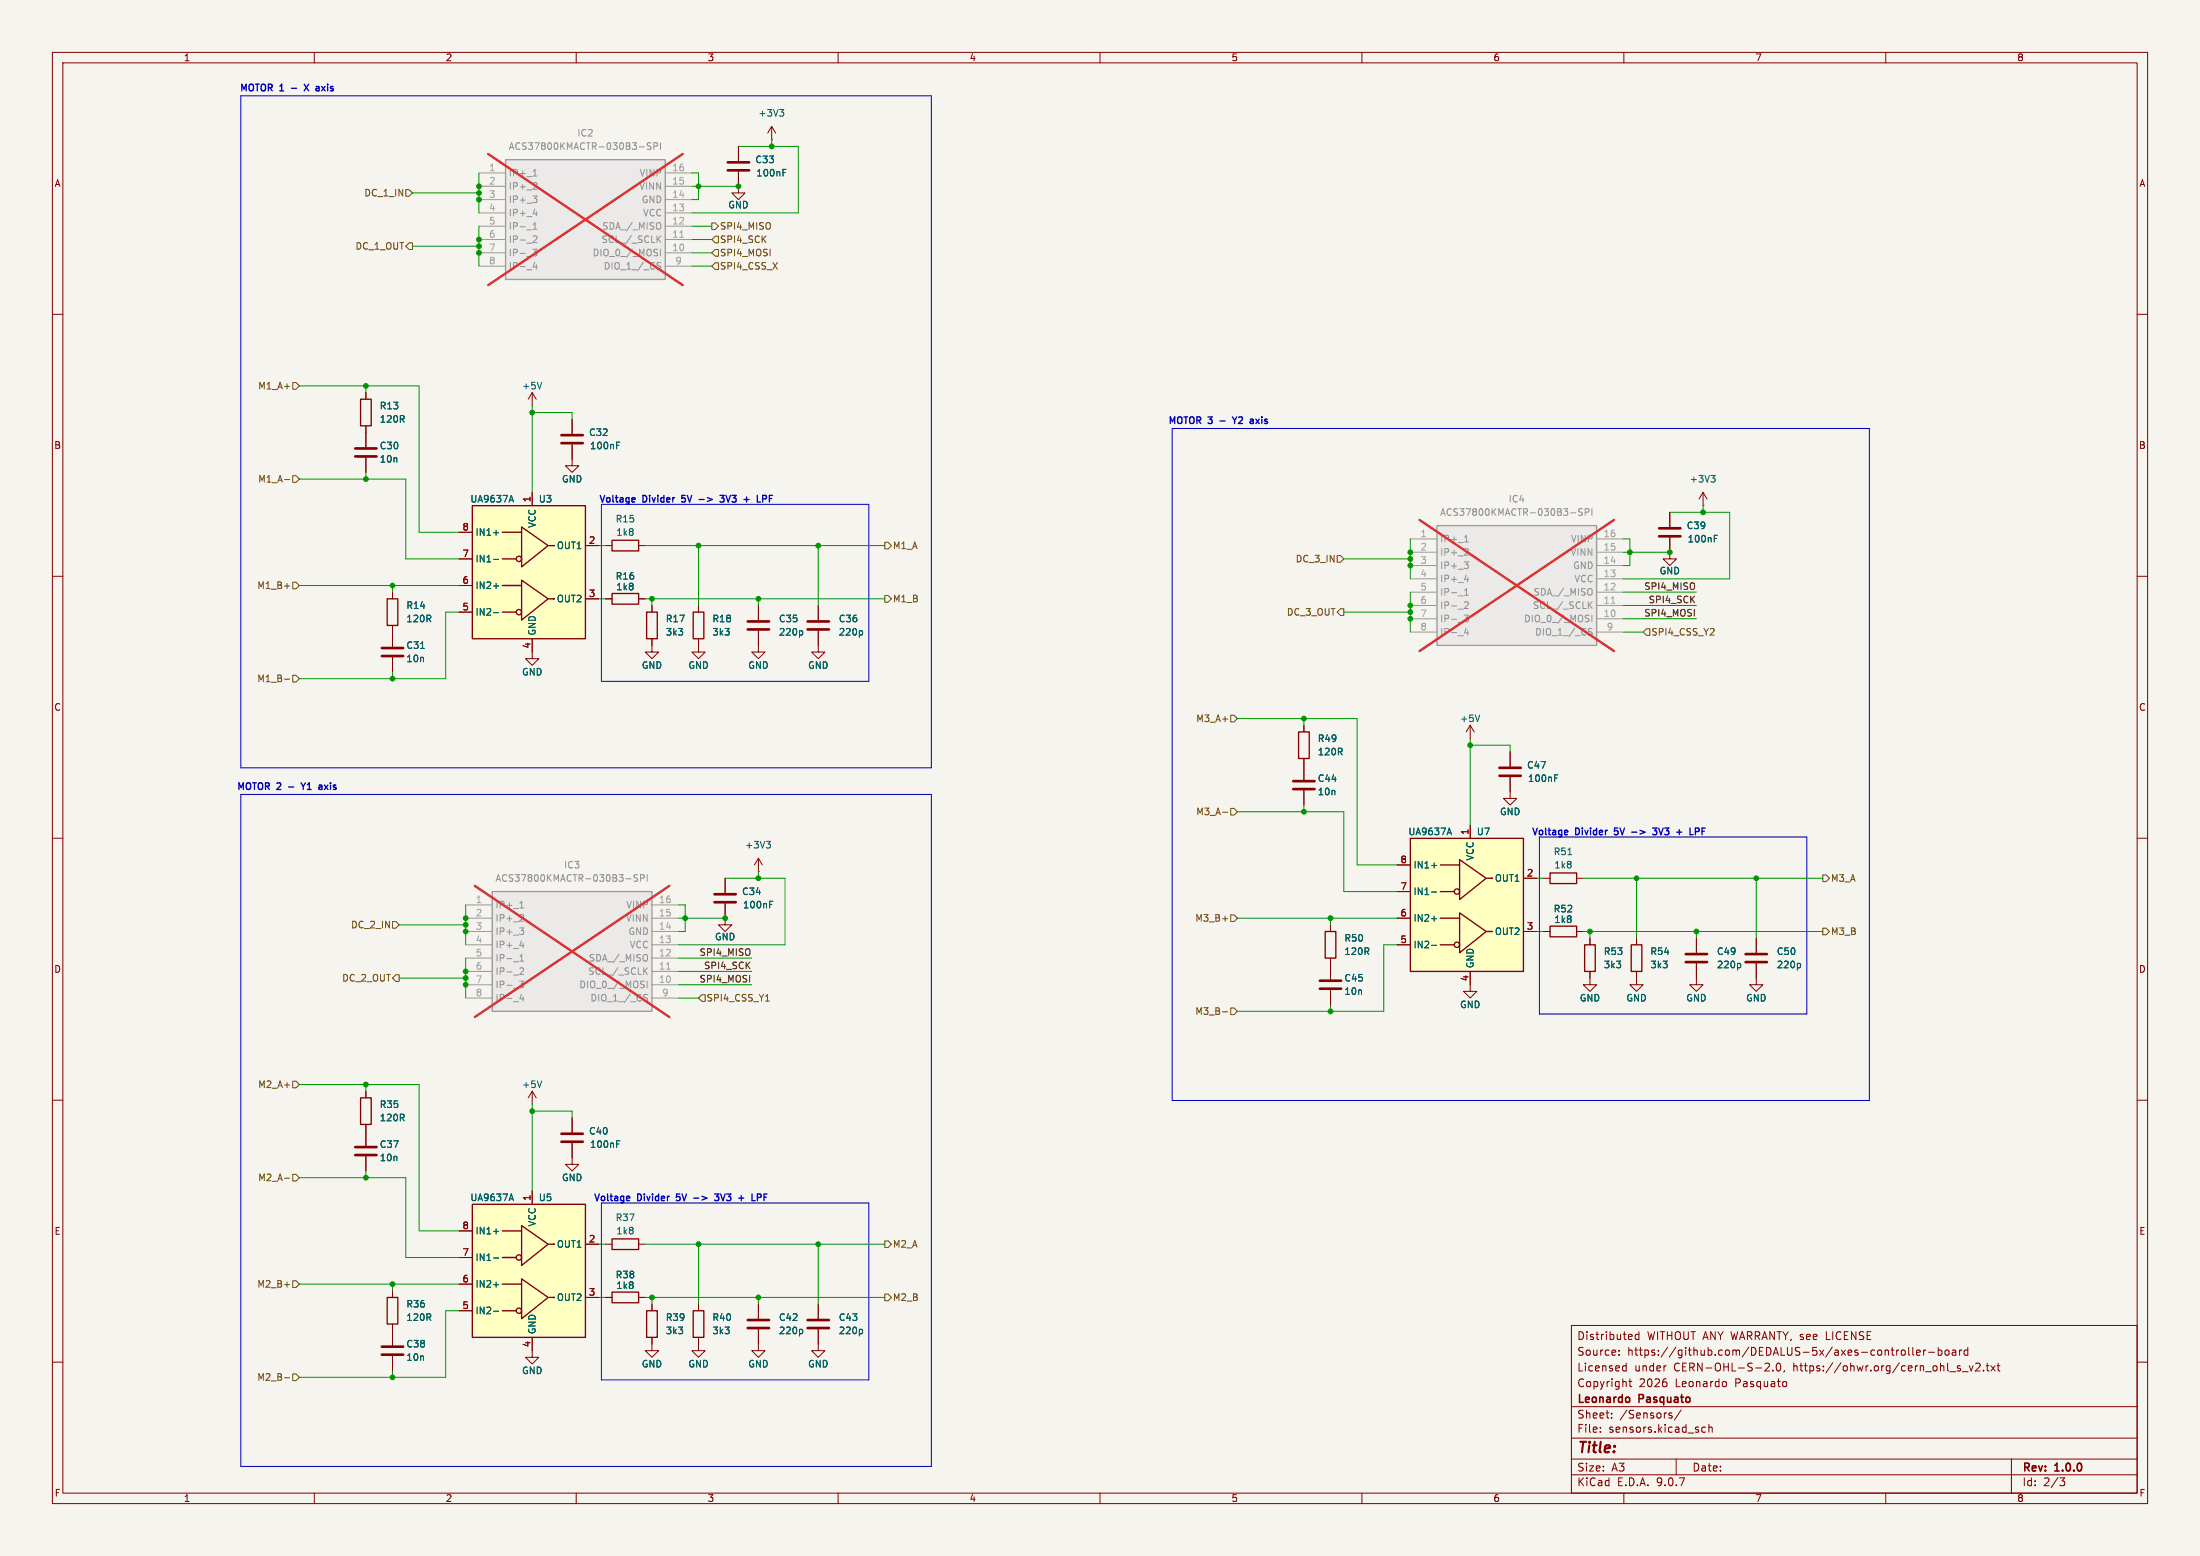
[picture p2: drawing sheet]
<svg xmlns="http://www.w3.org/2000/svg" width="420mm" height="297mm" viewBox="0 0 420 297" stroke-linecap="round" stroke-linejoin="round" font-family="sans-serif">
<path d="M0 0h420v297h-420z" fill="#f5f4ef" stroke="#f5f4ef" stroke-width=".19"/>
<g fill="none" stroke="#840000" stroke-width=".19">
<path d="M10 10h400v277h-400zM12 12h396v273h-396zM60 10v2M110 10v2M160 10v2M210 10v2M260 10v2M310 10v2M360 10v2M10 60h2M69.8 74.9v1.3M408 60h2"/>
<path d="M69.8 81.3v4M69.8 87.4v2.8M10 110h2M74.9 113v1.3M74.9 119.4v1.3M144.8 115.6v2.8M408 110h2M144.8 120.4v2.8M156.2 123.2v1.3h1.3l-1.3 1.2-1.3-1.2h1.3M10 160h2M408 160h2M138.4 167.6v2.8"/>
<path d="M138.4 172.5v2.8M10 210h2M109.2 213.4v2.8M109.2 218.2v2.8M408 210h2M300 253h108v32h-108zM309.1 258.5v.2M309.1 257.8v.1M311.5 254.8l.1 .2-.7 .2M312.9 254.2v1.5M312.9 254.8l-.5-.1-.2 .3 .1 .6h.6M361 257.7h.6"/>
<path d="M361.3 258.6l.3 .1M362.1 257.7v1M362.5 257.7l-.3 .1-.1 .2M363.1 257.8l.3-.1 .3 .3v.4l-.3 .3-.3-.1-.2-.2zM364.4 257.2v1.3l.2 .2M365.2 257.2v1.3l.2 .2M365.9 258.2l.7-.2-.1-.2-.4-.1-.2 .2v.7h.6M367.2 257.7v1M367.7 257.7l-.3 .1-.2 .2M368.2 258.1h1.1M370 257.8l.4-.1 .3 .3-.1 .6h-.6M370 257.2v1.5"/>
<path d="M371.4 257.8l.4-.1 .3 .3v.4l-.3 .3-.4-.1-.1-.2zM372.7 257.8h.6l.1 .9M373.4 258l-.5 .1a.29 .29 0 0 0-.2 .3 .29 .29 0 0 0 .2 .3l.5-.1M374.1 257.7v1M374.5 257.7l-.3 .1-.1 .2M375.7 257.8l-.5-.1-.3 .3 .2 .6h.6M375.7 257.2v1.5M10 260h2M300 278.5h108M300 274.5h108M300 268.5h108M305.5 273.2v.2"/>
<path d="M305.5 272.5v.1M307.7 270.5v.2M307.7 269.8v.1M309.9 261.6h.5M309.9 260.8h.5M310.4 260.2v1.5M310.9 263.7h.6M311.2 263.2v1.3l.3 .2M317.9 260.7h.2M318.1 263.8l.1 .2-.1 .6M318.8 270.2l.4 .1v.2l-.2 .2h-.3M318.8 269.7l.4 .1"/>
<path d="M320 278.5v3M320.9 269.1l-1.2 1.9M325.6 272.5l-.4-.1-.3 .3 .1 .6h.6M326.2 272.5l.2-.1 .4 .1 .1 .9M326.2 271.9v1.5M329.3 263.7l.3 .3v.4l-.3 .3M337.2 260.2l.5 .1 .1 .3-.9 1.1h.9M338.4 261.5v.2M339.2 260.3l.2-.1a.8 .8 0 0 1 .6 .7 .8 .8 0 0 1-.6 .8l-.2-.2-.1-.4zM340.7 261.6l-.2 .3M340.8 263.7l.3 .3v.4l-.3 .3M374.6 261.8h1.1"/>
<path d="M375.9 260.7l.4 1 .4-1M377.2 260.3l.5-.1 .2 .1 .1 .3-.9 1.1h.9M378.7 261.5v.2M379.2 260.7h.5M379.4 260.2v1.3l.3 .2M380.1 260.7l.8 1M380.9 260.7l-.8 1M381.2 260.7h.6M381.4 260.2v1.3l.4 .2M384 278.5v6.5M408 260h2M60 285v2"/>
<path d="M110 285v2M160 285v2M210 285v2M260 285v2M300 281.5h108M310 285v2M360 285v2M393.2 282.1h1l-.5 .6 .4 .1 .1 .5-.3 .3h-.5"/>
</g>
<path d="M68.8 76.2h2.1v5.1h-2.1zM73.9 114.3h2v5.1h-2z" fill="none" stroke="#840000" stroke-width=".25"/>
<path d="M67.8 85.6h4.1M67.8 87.1h4.1M142.7 118.6h4.1M142.7 120.1h4.1M136.4 170.7h4.1M136.4 172.2h4.1M107.2 216.4h4.1M107.2 217.9h4.1" fill="none" stroke="#840000" stroke-width=".51"/>
<path d="M153 120.4l.2 .2v.4l-.2 .2M146.9 172.6h.5M146.9 172h.6M117.7 218.4h.4M117.7 217.7h.6" fill="none" stroke="#006464" stroke-width=".19"/>
<path d="M94 170.2h30.5v22.8h-30.5z" fill="#ebeae8"/>
<path d="M94 170.2h30.5v22.8h-30.5z" fill="none" stroke="#9c9b98" stroke-width=".25"/>
<g fill="none" stroke="#9c9b98" stroke-width=".19">
<path d="M88.9 172.7h5.1M88.9 175.3h5.1M88.9 177.8h5.1M124.5 172.7h5M124.5 175.3h5M124.5 177.8h5M88.9 180.3h5.1M88.9 182.9h5.1M88.9 185.4h5.1M88.9 188h5.1M88.9 190.5h5.1M124.5 180.3h5"/>
<path d="M124.5 182.9h5M124.5 185.4h5M124.5 188h5M124.5 190.5h5"/>
</g>
<g fill="none" stroke="#939391" stroke-width=".19">
<path d="M99.2 177.1h.8l-.5 .5 .4 .1 .1 .4-.3 .3h-.3M99.2 173.3h.8M99.4 172.3l.2-.3v1.3M99.4 174.6h.4l.2 .3-.8 .9h.8M119.5 167.7h1M121.7 167l-.4-.1-.2 .2v.3l.5 .3 .1 .3-.2 .2h-.5M122.3 167.6h.6l.1-.2-.1-.3-.6-.2v1.3M123.6 166.9v1.3M98 183.6h1M99.2 187.3h.8l-.5 .5 .4 .1v.5l-.2 .1h-.5M99.2 182.6l.4-.4v1.3M99.2 184.9l.5-.2 .3 .4-.8 .9h.8"/>
<path d="M99.2 180.5h.8M99.2 183.5h.8M99.5 189.7l-.3 1h.8M99.8 180.1v.8M99.8 190.2v.9M123.1 185.3l.5 .7M123.1 190.4l.4 .1 .1 .3-.2 .3h-.3M123.1 189.8l.5 .1M123.4 182.3a.9 .9 0 0 1 0 1.1M123.5 187.3v1.2M123.6 184.7l-.7 .8"/>
</g>
<path d="M127.2 185h.8" fill="none" stroke="#a5a4a2" stroke-width=".19"/>
<path d="M90.7 169.1l37.1 25M127.8 169.1l-37.1 25" fill="none" stroke="#e12e31" stroke-width=".46"/>
<path d="M74.9 246.4v1.2M74.9 252.7v4.1M74.9 258.8v2.8M101.6 257.8v1.3h1.3l-1.3 1.2-1.3-1.2h1.3" fill="none" stroke="#840000" stroke-width=".19"/>
<path d="M73.9 247.6h2v5.1h-2z" fill="none" stroke="#840000" stroke-width=".25"/>
<path d="M72.9 257h4.1M72.9 258.6h4.1" fill="none" stroke="#840000" stroke-width=".51"/>
<path d="M90.2 229.9h21.6v25.4h-21.6z" fill="#ffffc2"/>
<g fill="none" stroke="#840000" stroke-width=".25">
<path d="M90.2 229.9h21.6v25.4h-21.6zM95.9 234.9h3.7M99.6 233.9l5 3.6-5 4.1zM104.8 237.5h1h-.1M95.9 245.1h3.7M95.9 240h2.7M95.9 250.2h2.7M99.6 244.1l5 3.5-5 4.1zM104.8 247.6h1h-.1"/>
<circle cx="99.1" cy="240" r=".51"/>
<circle cx="99.1" cy="250.2" r=".51"/>
</g>
<g fill="none" stroke="#840000" stroke-width=".19">
<path d="M101.6 74.9v2.6M101.6 74.9l-.8 1.3M101.6 74.9l.8 1.3M109.2 84.8v4.1h1.3l-1.3 1.3-1.3-1.3h1.3M109.2 80v2.8M74.9 120.7v2.7M74.9 125.5v2.8M144.8 123.2v1.3h1.2l-1.2 1.2-1.3-1.2h1.3M87.6 234.9h2.6M101.6 227.3v2.6M111.8 237.5h2.5M87.6 240h2.6"/>
<path d="M87.6 245.1h2.6M87.6 250.2h2.6M101.6 255.3v2.5M111.8 247.6h2.5"/>
</g>
<path d="M103.4 73l-.4 1.2M117.7 85h.4M117.7 84.4h.6M80.3 123.8h.7M94.2 235h1M97.3 228.8h.6M97.6 227.9l.4 1.3M94.2 240.1h1M94.2 245.2h1M94.2 250.3h1" fill="none" stroke="#006464" stroke-width=".19"/>
<path d="M107.2 83.1h4.1M107.2 84.6h4.1M72.9 123.7h4.1M72.9 125.2h4.1" fill="none" stroke="#840000" stroke-width=".51"/>
<path d="M90.2 96.5h21.6v25.4h-21.6z" fill="#ffffc2"/>
<g fill="none" stroke="#840000" stroke-width=".25">
<path d="M90.2 96.5h21.6v25.4h-21.6zM95.9 101.6h3.7M95.9 111.8h3.7M95.9 106.7h2.7M95.9 116.8h2.7M99.6 100.6l5 3.5-5 4.1zM99.6 110.7l5 3.6-5 4.1zM104.8 104.1h1h-.1M104.8 114.3h1h-.1"/>
<circle cx="99.1" cy="116.8" r=".51"/>
<circle cx="99.1" cy="106.7" r=".51"/>
</g>
<path d="M101.6 94v2.5M87.6 101.6h2.6M87.6 106.7h2.6M87.6 111.8h2.6M87.6 116.8h2.6M111.8 104.1h2.5M111.8 114.3h2.5M101.6 121.9v2.6" fill="none" stroke="#840000" stroke-width=".19"/>
<path d="M97.3 95.5h.6M97.6 94.6l.4 1.2M94.2 101.7h1M94.2 106.8h1M94.2 111.9h1M94.2 116.9h1" fill="none" stroke="#006464" stroke-width=".19"/>
<path d="M96.5 30.5h30.5v22.8h-30.5z" fill="#ebeae8"/>
<path d="M96.5 30.5h30.5v22.8h-30.5z" fill="none" stroke="#9c9b98" stroke-width=".25"/>
<g fill="none" stroke="#9c9b98" stroke-width=".19">
<path d="M91.4 33h5.1M91.4 35.6h5.1M91.4 38.1h5.1M127 33h5.1M127 35.6h5.1M127 38.1h5.1M91.4 40.6h5.1M91.4 43.2h5.1M91.4 45.7h5.1M91.4 48.3h5.1M91.4 50.8h5.1M127 40.6h5.1"/>
<path d="M127 43.2h5.1M127 45.7h5.1M127 48.3h5.1M127 50.8h5.1"/>
</g>
<g fill="none" stroke="#939391" stroke-width=".19">
<path d="M101.7 37.4h.8l-.4 .5 .4 .1v.4l-.2 .3h-.4M101.8 33.6h.7M101.9 32.6l.2-.3v1.3M102 34.9h.4l.1 .3-.8 .9h.8M122 28h1M124.3 27.3l-.5-.1-.2 .2v.3l.6 .3 .1 .3-.3 .2h-.4M124.8 27.9h.6l.1-.2v-.3l-.7-.2v1.3M126.1 27.2v1.3M100.6 43.9h.9M101.7 47.6h.8l-.4 .5 .4 .1v.5l-.2 .1h-.5M101.8 42.9l.3-.4v1.3M101.8 45.2l.5-.2 .2 .4-.8 .9h.8"/>
<path d="M101.8 40.8h.8M101.8 43.8h.7M102.1 50l-.3 1h.8M102.4 40.4v.8M102.4 50.5v.9M125.6 45.6l.5 .7M125.7 50.7l.3 .1 .1 .3-.2 .3h-.3M125.7 50.1l.4 .1M126 42.6a.9 .9 0 0 1 0 1.1M126.1 47.6v1.2M126.1 45l-.7 .8"/>
</g>
<path d="M129.8 45.3h.7" fill="none" stroke="#a5a4a2" stroke-width=".19"/>
<path d="M93.2 29.4l37.1 25M130.3 29.4l-37.1 25" fill="none" stroke="#e12e31" stroke-width=".46"/>
<g fill="none" stroke="#840000" stroke-width=".19">
<path d="M141 32.8v4h1.2l-1.2 1.3-1.3-1.3h1.3M141 27.9v2.8M147.3 26.7h.1M147.3 24.1l-.7 1.3M147.3 24.1l.8 1.3M147.3 24.1v2.6M115.6 104.1h1.2M121.9 104.1h1.3M248.9 138.4v1.3M248.9 144.8v4M248.9 150.9v2.8M288.3 151.1v1.3h1.3l-1.3 1.3-1.3-1.3h1.3"/>
<path d="M280.7 188v1.2h1.2l-1.2 1.3-1.3-1.3h1.3M323.8 186.7v1.3h1.3l-1.3 1.2-1.2-1.2h1.2M69.8 208.3v1.3M69.8 214.6v4.1M101.6 208.3l-.8 1.3M101.6 208.3l.8 1.3M101.6 208.3v2.5M69.8 220.7v2.8"/>
</g>
<path d="M148.8 20.9h.8l-.4 .5M149.4 21.4l.2 .2v.3l-.2 .3M149.5 32.9h.4M149.5 32.3h.6M103.4 206.3l-.4 1.3" fill="none" stroke="#006464" stroke-width=".19"/>
<path d="M138.9 31h4.1M138.9 32.5h4.1M246.9 149.1h4.1M246.9 150.6h4.1M67.8 218.9h4.1M67.8 220.5h4.1" fill="none" stroke="#840000" stroke-width=".51"/>
<path d="M116.8 103.1h5.1v2.1h-5.1zM247.9 139.7h2v5.1h-2zM68.8 209.6h2.1v5h-2.1z" fill="none" stroke="#840000" stroke-width=".25"/>
<path d="M269.2 160h21.6v25.4h-21.6z" fill="#ffffc2"/>
<g fill="none" stroke="#840000" stroke-width=".25">
<path d="M253 177.8h2v5.1h-2zM269.2 160h21.6v25.4h-21.6zM275 165.1h3.6M275 175.3h3.6M275 170.2h2.6M278.6 164.1l5.1 3.5-5.1 4.1zM278.6 174.2l5.1 3.6-5.1 4.1zM283.8 167.6h1.1h-.2M283.8 177.8h1.1h-.2M275 180.3h2.6M302.5 180.3h2v5.1h-2zM311.4 180.3h2v5.1h-2z"/>
<circle cx="278.1" cy="170.2" r=".51"/>
<circle cx="278.1" cy="180.3" r=".51"/>
</g>
<g fill="none" stroke="#840000" stroke-width=".19">
<path d="M318.8 97.8v2.8M325.1 96.5h.1M325.1 94l-.7 1.3M325.1 94l.8 1.3M325.1 94v2.5M318.8 102.6v4.1h1.2l-1.2 1.3-1.3-1.3h1.3M280.7 138.4v2.6M280.7 138.4l-.8 1.3M280.7 138.4l.7 1.3M280.7 157.5v2.5M254 176.5v1.3M266.7 165.1h2.5"/>
<path d="M266.7 170.2h2.5M266.7 175.3h2.5M290.8 167.6h2.6M290.8 177.8h2.6M303.5 179.1v1.2M312.4 179.1v1.2M323.8 179.1v2.8M254 182.9v4M254 189v2.8M266.7 180.3h2.5M280.7 185.4v2.6M303.5 185.4v2.6h1.3l-1.3 1.2-1.2-1.2h1.2"/>
<path d="M312.4 185.4v2.6h1.3l-1.3 1.2-1.3-1.2h1.3M323.8 183.9v2.8M109.2 221v1.2h1.3l-1.3 1.3-1.3-1.3h1.3"/>
</g>
<path d="M326.6 90.7h.8l-.4 .5M327.2 91.2l.2 .3v.3l-.2 .2M327.3 102.8h.4M327.3 102.2h.6M282.5 136.5l-.4 1.2M276.4 159h.6M276.7 158.1l.4 1.2M273.3 165.2h1M273.3 170.3h1M273.3 175.4h1M273.3 180.4h1M332.1 183.9l.2 .2v.4l-.2 .2" fill="none" stroke="#006464" stroke-width=".19"/>
<path d="M316.7 100.8h4.1M316.7 102.4h4.1M252 187.2h4M252 188.7h4M321.8 182.1h4.1M321.8 183.6h4.1" fill="none" stroke="#840000" stroke-width=".51"/>
<path d="M274.3 100.3h30.5v22.9h-30.5z" fill="#ebeae8"/>
<path d="M274.3 100.3h30.5v22.9h-30.5z" fill="none" stroke="#9c9b98" stroke-width=".25"/>
<g fill="none" stroke="#9c9b98" stroke-width=".19">
<path d="M269.2 102.9h5.1M269.2 105.4h5.1M269.2 108h5.1M269.2 110.5h5.1M269.2 113h5.1M269.2 115.6h5.1M269.2 118.1h5.1M304.8 102.9h5.1M304.8 105.4h5.1M304.8 108h5.1M304.8 110.5h5.1M304.8 113h5.1"/>
<path d="M304.8 115.6h5.1M304.8 118.1h5.1M269.2 120.7h5.1M304.8 120.7h5.1"/>
</g>
<g fill="none" stroke="#939391" stroke-width=".19">
<path d="M299.8 97.9h1M302.1 97.2l-.5-.1-.2 .1v.4l.6 .2 .1 .3-.3 .3-.4-.1M302.6 97.8l.6-.1 .1-.2v-.3l-.7-.1v1.3M303.9 97.1v1.3M278.4 113.7h.9M279.5 107.3h.8l-.4 .4 .4 .2v.4l-.2 .2h-.4M279.5 117.4h.8l-.4 .5 .4 .1v.6l-.2 .1-.5-.1M279.6 103.4h.7M279.6 112.7l.3-.4v1.3M279.6 115l.5-.1 .2 .3-.8 .9h.8M279.6 110.6h.8M279.6 113.6h.7"/>
<path d="M279.7 102.5l.2-.3v1.2M279.8 104.7l.4 .1 .1 .3-.8 .9h.8M279.9 119.9l-.3 .9h.8M280.2 110.2v.9M303.4 115.4l.5 .7M303.5 120h.4M303.8 112.4a.9 .9 0 0 1 0 1.1M303.9 117.4v1.3M303.9 114.9l-.7 .7M280.2 120.4v.8M303.5 120.6l.3 .1 .1 .3-.2 .2h-.3"/>
</g>
<path d="M307.6 115.2h.7" fill="none" stroke="#a5a4a2" stroke-width=".19"/>
<path d="M271 99.2l37.1 25.1M308.1 99.2l-37.1 25.1" fill="none" stroke="#e12e31" stroke-width=".46"/>
<path d="M154.2 118.6h4M154.2 120.1h4M286.3 146.6h4M286.3 148.1h4M333.2 182.1h4.1M333.2 183.6h4.1M142.7 252h4.1M142.7 253.5h4.1M154.2 252h4M154.2 253.5h4" fill="none" stroke="#840000" stroke-width=".51"/>
<g fill="none" stroke="#840000" stroke-width=".19">
<path d="M141 27.9v2.8M141 32.8v2.8M69.8 74.9v1.3M69.8 81.3v4M69.8 87.4v2.8M101.6 94v2.5M109.2 80v2.8M109.2 84.8v2.8M318.8 97.8v2.8M74.9 113v1.3M74.9 119.4v4M87.6 101.6h2.6"/>
<path d="M87.6 106.7h2.6M87.6 111.8h2.6M87.6 116.8h2.6M111.8 114.3h2.5M111.8 104.1h2.5M115.6 114.3h1.2M121.9 114.3h1.3M124.5 115.6v1.2M133.3 115.6v1.2M144.8 115.6v2.8M156.2 115.6v2.8M318.8 102.6v2.8"/>
<path d="M74.9 125.5v2.8M101.6 121.9v3.8h1.3l-1.3 1.3-1.3-1.3h1.3M124.5 121.9v2.6h1.2l-1.2 1.2-1.3-1.2h1.3M133.3 121.9v2.6h1.3l-1.3 1.2-1.2-1.2h1.2M144.8 120.4v2.8M156.2 120.4v2.8M248.9 138.4v1.3M248.9 144.8v4M248.9 150.9v2.8M280.7 157.5v2.5M288.3 143.5v2.8M288.3 148.3v2.8"/>
<path d="M138.4 172.5v4h1.3l-1.3 1.3-1.2-1.3h1.2M138.4 167.6v2.8M144.8 166.4h.1M144.8 163.8l-.8 1.3M144.8 163.8l.7 1.3M144.8 163.8v2.6M254 176.5v1.3M266.7 165.1h2.5M266.7 170.2h2.5M266.7 175.3h2.5M290.8 177.8h2.6M290.8 167.6h2.6"/>
<path d="M294.6 177.8h1.3M294.6 167.6h1.3M301 177.8h1.3M301 167.6h1.3M303.5 179.1v1.2M312.4 179.1v1.2M323.8 179.1v2.8M335.3 179.1v2.8M254 182.9v4M254 189v2.8M266.7 180.3h2.5M280.7 185.4v2.6"/>
<path d="M303.5 185.4v1.3M312.4 185.4v1.3M323.8 183.9v2.8M335.3 183.9v4.1h1.2l-1.2 1.2-1.3-1.2h1.3M69.8 208.3v1.3M69.8 214.6v4.1M109.2 213.4v2.8M109.2 218.2v2.8M69.8 220.7v2.8M87.6 234.9h2.6M101.6 227.3v2.6M111.8 237.5h2.5"/>
<path d="M115.6 237.5h1.2M121.9 237.5h1.3M74.9 246.4v1.2M74.9 252.7v4.1M74.9 258.8v2.8M87.6 240h2.6M87.6 245.1h2.6M87.6 250.2h2.6M101.6 255.3v2.5M111.8 247.6h2.5M115.6 247.6h1.2M121.9 247.6h1.3"/>
<path d="M124.5 255.3v2.5h1.2l-1.2 1.3-1.3-1.3h1.3M124.5 248.9v1.3M133.3 255.3v2.5h1.3l-1.3 1.3-1.2-1.3h1.2M133.3 248.9v1.3M144.8 253.7v4.1h1.2l-1.2 1.3-1.3-1.3h1.3M144.8 248.9v2.8M156.2 253.7v4.1h1.3l-1.3 1.3-1.3-1.3h1.3M156.2 248.9v2.8"/>
</g>
<g fill="none" stroke="#006464" stroke-width=".19">
<path d="M149.5 32.9h.4M149.5 32.3h.6M97.3 95.5h.6M97.6 94.6l.4 1.2M117.7 85h.4M117.7 84.4h.6M94.2 101.7h1M94.2 106.8h1M94.2 111.9h1M94.2 116.9h1M327.3 102.8h.4M327.3 102.2h.6"/>
<path d="M80.3 123.8h.7M153 120.4l.2 .2v.4l-.2 .2M164.4 120.4l.3 .2v.4l-.3 .2M276.4 159h.6M276.7 158.1l.4 1.2M296.8 148.5h.4M296.8 147.9h.6M146.3 160.6h.8l-.4 .5M146.8 161.1l.3 .2v.3l-.3 .3M146.9 172.6h.5M146.9 172h.6M273.3 165.2h1"/>
<path d="M273.3 170.3h1M273.3 175.4h1M299.3 163.1h.8M273.3 180.4h1M332.1 183.9l.2 .2v.4l-.2 .2M343.5 183.9l.2 .2v.4l-.2 .2M117.7 218.4h.4M117.7 217.7h.6M94.2 235h1M97.3 228.8h.6M97.6 227.9l.4 1.3M94.2 240.1h1"/>
<path d="M94.2 245.2h1M94.2 250.3h1M153 253.7l.2 .3v.3l-.2 .3M164.4 253.7l.3 .3v.3l-.3 .3"/>
</g>
<path d="M116.8 113.3h5.1v2h-5.1zM123.4 116.8h2.1v5.1h-2.1zM132.3 116.8h2.1v5.1h-2.1zM295.9 176.8h5.1v2h-5.1zM295.9 166.6h5.1v2.1h-5.1zM116.8 236.5h5.1v2h-5.1zM116.8 246.6h5.1v2.1h-5.1zM123.4 250.2h2.1v5.1h-2.1zM132.3 250.2h2.1v5.1h-2.1z" fill="none" stroke="#840000" stroke-width=".25"/>
<g fill="none" stroke="#725600" stroke-width=".19">
<path d="M77.5 36.2h.6l.6 .6-.6 .7h-.6zM77.5 47l.6-.6h.6v1.2h-.6zM135.9 42.5h.6l.7 .7-.7 .6h-.6zM136.5 47.6h.7v1.3h-.7l-.6-.6zM136.5 50.2h.7v1.2h-.7l-.6-.6zM136.5 45.1h.7v1.3h-.7l-.6-.7zM55.9 73h.6l.6 .7-.6 .6h-.6zM54.3 91.5h1M55.9 90.8h.6l.6 .6-.6 .7h-.6zM54.3 111.9h1M55.9 111.1h.6l.6 .7-.6 .6h-.6zM168.9 113.7h.6l.7 .6-.7 .6h-.6z"/>
<path d="M168.9 103.5h.6l.7 .6-.7 .7h-.6zM255.3 106h.6l.6 .7-.6 .6h-.6zM255.9 116.2h.6v1.3h-.6l-.6-.7zM54.3 129.6h1M55.9 128.9h.6l.6 .6-.6 .7h-.6zM234.9 136.5h.7l.6 .7-.6 .6h-.7zM314.3 120h.7v1.3h-.7l-.6-.6zM233.4 155h1M234.9 154.3h.7l.6 .6-.6 .7h-.7zM74.9 175.9h.7l.6 .6-.6 .7h-.7zM233.4 175.4h1M234.9 174.6h.7l.6 .7-.6 .6h-.7z"/>
<path d="M348 167h.6l.6 .6-.6 .7h-.6zM348 177.2h.6l.6 .6-.6 .6h-.6zM75.6 186.1h.6v1.2h-.6l-.7-.6zM134 189.9h.6v1.2h-.6l-.7-.6zM146.2 191.1h.7M233.4 193.1h1M234.9 192.4h.7l.6 .6-.6 .7h-.7zM55.9 206.4h.6l.6 .6-.6 .6h-.6zM54.3 224.9h1M55.9 224.2h.6l.6 .6-.6 .6h-.6zM168.9 236.9h.6l.7 .6-.7 .6h-.6zM54.3 245.2h1"/>
<path d="M55.9 244.5h.6l.6 .6-.6 .6h-.6zM168.9 247h.6l.7 .6-.7 .7h-.6zM54.3 263h1M55.9 262.3h.6l.6 .6-.6 .6h-.6z"/>
</g>
<path d="M46 18.3h131.8v128.3h-131.8zM114.8 96.3h51.1v33.7h-51.1zM223.8 81.8h133.1v128.3h-133.1zM46 151.6h131.8v128.3h-131.8zM293.9 159.8h51v33.7h-51zM114.8 229.6h51.1v33.8h-51.1z" fill="none" stroke="#0000c2" stroke-width=".19"/>
<g fill="none" stroke="#009600" stroke-width=".19">
<path d="M78.7 36.8h12.7M91.4 33v7.6M132.1 33h1.2v5.1h-1.2M132.1 35.6h8.9M141 27.9h11.4v12.7h-20.3M147.3 26.7v1.2M78.7 47h12.7M91.4 43.2v7.6M132.1 48.3h3.8M132.1 43.2h3.8M132.1 50.8h3.8M132.1 45.7h3.8"/>
<path d="M57.1 73.7h22.9v27.9h7.6M69.8 73.7v1.2M101.6 78.7h7.6v1.3M101.6 77.5v16.5M57.1 91.4h20.4v15.3h10.1M69.8 90.2v1.2M318.8 97.8h11.4v12.7h-20.3M325.1 96.5v1.3M57.1 111.8h30.5M74.9 111.8v1.2M87.6 116.8h-2.5v12.7h-28M114.3 104.1h1.3"/>
<path d="M114.3 114.3h1.3M123.2 104.1h45.7M123.2 114.3h45.7M124.5 114.3v1.3M133.3 104.1v11.5M144.8 114.3v1.3M156.2 104.1v11.5M256.5 116.8h12.7M256.5 106.7h12.7M269.2 102.9v7.6M269.2 113v7.7M309.9 118.1h13.9"/>
<path d="M309.9 102.9h1.2v5.1h-1.2M309.9 105.4h8.9M309.9 115.6h13.9M309.9 113h13.9M74.9 128.3v1.2M236.2 137.2h22.9v27.9h7.6M248.9 137.2v1.2M309.9 120.7h3.8M236.2 154.9h20.3v15.3h10.2M248.9 153.7v1.2M280.7 141v16.5M280.7 142.2h7.6v1.3"/>
<path d="M76.2 176.5h12.7M88.9 172.7v7.6M129.5 172.7h1.3v5.1h-1.3M129.5 175.3h8.9M138.4 167.6h11.5v12.7h-20.4M144.8 166.4v1.2M236.2 175.3h30.5M254 175.3v1.2M293.4 167.6h1.2M293.4 177.8h1.2M302.3 167.6h45.7M302.3 177.8h45.7"/>
<path d="M303.5 177.8v1.3M312.4 167.6v11.5M323.8 177.8v1.3M335.3 167.6v11.5M76.2 186.7h12.7M88.9 182.9v7.6M129.5 190.5h3.8M129.5 182.9h14M129.5 188h14M129.5 185.4h14M254 191.8v1.2M266.7 180.3h-2.5v12.7h-28"/>
<path d="M57.1 207h22.9v27.9h7.6M69.8 207v1.3M101.6 212.1h7.6v1.3M101.6 210.8v16.5M57.1 224.8h20.4v15.2h10.1M69.8 223.5v1.3M114.3 237.5h1.3M123.2 237.5h45.7M133.3 237.5v11.4M156.2 237.5v11.4M57.1 245.1h30.5M74.9 245.1v1.3"/>
<path d="M87.6 250.2h-2.5v12.7h-28M114.3 247.6h1.3M123.2 247.6h45.7M124.5 247.6v1.3M144.8 247.6v1.3M74.9 261.6v1.3"/>
</g>
<g fill="none" stroke="#0000c2" stroke-width=".25">
<path d="M58.1 16.1l.8 1.2M58.9 16.1l-.8 1.2M235.3 79.6l.4 .6M236.1 79.6l-.4 .6M239.1 80l.2 .2v.6M121.1 95l.1 .3-.6 .1M121.2 95.8h-.1M133.5 95.3h.9M137.4 94.6h.8l-.4 .4 .4 .2v.5l-.2 .1-.6-.1M142 95.3h1M144.6 94.6v1.2M145.6 95.2h.6l.1-.2v-.3l-.7-.1v1.2"/>
<path d="M235.7 80.2v.6M239.3 80.8h-.5M239.3 80.3l-.5 .1M57.5 149.4l.4 .7M57.9 150.1v.6M58.3 149.4l-.4 .7M61 149.8l.4 .1 .1 .8M61.5 150.6l-.5 .1M61.5 150.1l-.5 .1M299.1 158.5l.2 .3-.6 .1M299.2 159.3h-.1M311.5 158.8h1"/>
<path d="M315.5 158.1h.8l-.4 .4 .3 .2v.5l-.2 .1-.5-.1M320.1 158.8h1M322.6 158.1v1.2M323.7 158.7h.6l.1-.2-.1-.3-.6-.1v1.2M120 228.3l.2 .3-.6 .2M120.2 229.1l-.2 .1M132.4 228.7h1M136.4 227.9h.8l-.4 .5 .4 .1v.6l-.2 .1-.6-.1M141 228.7h1M143.6 227.9v1.3M144.6 228.6l.6-.1 .1-.2v-.3l-.7-.1v1.3"/>
</g>
<g fill="#009600" stroke="#009600" stroke-width=".19">
<circle cx="88.9" cy="176.5" r=".46"/>
<circle cx="88.9" cy="175.3" r=".46"/>
<circle cx="144.8" cy="167.6" r=".46"/>
<circle cx="144.8" cy="114.3" r=".46"/>
<circle cx="74.9" cy="129.5" r=".46"/>
<circle cx="74.9" cy="111.8" r=".46"/>
<circle cx="124.5" cy="114.3" r=".46"/>
<circle cx="133.3" cy="237.5" r=".46"/>
<circle cx="156.2" cy="237.5" r=".46"/>
<circle cx="130.8" cy="175.3" r=".46"/>
<circle cx="124.5" cy="247.6" r=".46"/>
<circle cx="144.8" cy="247.6" r=".46"/>
<circle cx="91.4" cy="47" r=".46"/>
<circle cx="91.4" cy="45.7" r=".46"/>
<circle cx="91.4" cy="48.3" r=".46"/>
<circle cx="133.3" cy="35.6" r=".46"/>
<circle cx="101.6" cy="78.7" r=".46"/>
<circle cx="91.4" cy="38.1" r=".46"/>
<circle cx="91.4" cy="36.8" r=".46"/>
<circle cx="91.4" cy="35.6" r=".46"/>
<circle cx="101.6" cy="212.1" r=".46"/>
<circle cx="69.8" cy="207" r=".46"/>
<circle cx="88.9" cy="185.4" r=".46"/>
<circle cx="88.9" cy="186.7" r=".46"/>
<circle cx="88.9" cy="188" r=".46"/>
<circle cx="74.9" cy="245.1" r=".46"/>
<circle cx="88.9" cy="177.8" r=".46"/>
<circle cx="69.8" cy="224.8" r=".46"/>
<circle cx="133.3" cy="104.1" r=".46"/>
<circle cx="138.4" cy="175.3" r=".46"/>
<circle cx="74.9" cy="262.9" r=".46"/>
<circle cx="69.8" cy="73.7" r=".46"/>
<circle cx="69.8" cy="91.4" r=".46"/>
<circle cx="269.2" cy="105.4" r=".46"/>
<circle cx="254" cy="193" r=".46"/>
<circle cx="254" cy="175.3" r=".46"/>
<circle cx="269.2" cy="115.6" r=".46"/>
<circle cx="269.2" cy="108" r=".46"/>
<circle cx="269.2" cy="118.1" r=".46"/>
<circle cx="269.2" cy="116.8" r=".46"/>
<circle cx="280.7" cy="142.2" r=".46"/>
<circle cx="248.9" cy="137.2" r=".46"/>
<circle cx="248.9" cy="154.9" r=".46"/>
<circle cx="141" cy="35.6" r=".46"/>
<circle cx="147.3" cy="27.9" r=".46"/>
<circle cx="156.2" cy="104.1" r=".46"/>
<circle cx="335.3" cy="167.6" r=".46"/>
<circle cx="303.5" cy="177.8" r=".46"/>
<circle cx="312.4" cy="167.6" r=".46"/>
<circle cx="323.8" cy="177.8" r=".46"/>
<circle cx="311.1" cy="105.4" r=".46"/>
<circle cx="318.8" cy="105.4" r=".46"/>
<circle cx="269.2" cy="106.7" r=".46"/>
<circle cx="325.1" cy="97.8" r=".46"/>
</g>
<text font-size="2.8" fill="#840000" x="301" y="277.9">Title:</text>
<g font-size="2.1" fill="#840000">
<text x="301" y="256">Distributed</text>
<text x="314.4" y="256">WITHOUT ANY WARRANTY, see</text>
<text x="349" y="256">LICENSE</text>
<text x="301" y="262">Licensed</text>
<text x="301" y="259">Source:</text>
<text x="310.6" y="259">https://github.com/DEDALUS-5x/axes-controller-board</text>
<text x="312" y="262">under</text>
<text x="319.6" y="262">CERN-OHL-S-2.0,</text>
<text x="342.5" y="262">https://ohwr.org/cern_ohl_s_v2.txt</text>
<text x="301" y="268.2">Leonardo</text>
<text x="301" y="265">Copyright</text>
<text x="312.9" y="265">2026</text>
<text x="312.9" y="268.2">Pasquato</text>
<text x="319.9" y="265">Leonardo</text>
<text x="331.4" y="265">Pasquato</text>
<text x="301" y="273.7">File:</text>
<text x="301" y="271">Sheet:</text>
<text x="307.1" y="273.7">sensors.kicad_sch</text>
<text x="309.2" y="271">/Sensors/</text>
<text x="301" y="281.1">Size:</text>
<text x="307.6" y="281.1">A3</text>
<text x="323" y="281.1">Date:</text>
<text x="386" y="281.3">Rev:</text>
<text x="392.4" y="281.3">1.0.0</text>
<text x="301" y="283.9">KiCad</text>
<text x="308.7" y="283.9">E.D.A.</text>
<text x="316.3" y="283.9">9.0.7</text>
<text x="386" y="283.9">Id:</text>
<text x="390.1" y="283.9">2/3</text>
</g>
<g font-size="1.8" fill="#840000">
<text x="35" y="11.9">1</text>
<text x="85" y="11.9">2</text>
<text x="135" y="11.9">3</text>
<text x="185" y="11.9">4</text>
<text x="235" y="11.9">5</text>
<text x="285" y="11.9">6</text>
<text x="335" y="11.9">7</text>
<text x="385" y="11.9">8</text>
<text x="10.3" y="35.9">A</text>
<text x="408.3" y="35.9">A</text>
<text x="10.3" y="85.9">B</text>
<text x="408.2" y="85.9">B</text>
<text x="10.3" y="135.9">C</text>
<text x="408.2" y="135.9">C</text>
<text x="10.3" y="185.9">D</text>
<text x="408.2" y="185.9">D</text>
<text x="10.3" y="235.9">E</text>
<text x="408.3" y="235.9">E</text>
<text x="10.3" y="285.9">F</text>
<text x="35" y="286.9">1</text>
<text x="85" y="286.9">2</text>
<text x="135" y="286.9">3</text>
<text x="185" y="286.9">4</text>
<text x="235" y="286.9">5</text>
<text x="285" y="286.9">6</text>
<text x="335" y="286.9">7</text>
<text x="385" y="286.9">8</text>
<text x="408.3" y="285.9">F</text>
</g>
<g font-size="1.8" fill="#0000c2">
<text x="45.6" y="17.8">MOTOR</text>
<text x="53.4" y="17.8">1</text>
<text x="56.1" y="17.8">-</text>
<text x="59.2" y="17.8">X</text>
<text x="61.8" y="17.8">axis</text>
<text x="222.9" y="81.3">MOTOR</text>
<text x="230.7" y="81.3">3</text>
<text x="233.4" y="81.3">-</text>
<text x="236.4" y="81.3">Y2</text>
<text x="240.2" y="81.3">axis</text>
<text x="114.2" y="96.3">Voltage</text>
<text x="122.7" y="96.3">Divider</text>
<text x="130.6" y="96.3">5V</text>
<text x="134.4" y="96.3">-&gt;</text>
<text x="139" y="96.3">3V3</text>
<text x="144" y="96.3">+</text>
<text x="147.1" y="96.3">LPF</text>
<text x="45.1" y="151.1">MOTOR</text>
<text x="52.9" y="151.1">2</text>
<text x="55.6" y="151.1">-</text>
<text x="58.6" y="151.1">Y1</text>
<text x="62.4" y="151.1">axis</text>
<text x="292.3" y="159.8">Voltage</text>
<text x="300.8" y="159.8">Divider</text>
<text x="308.7" y="159.8">5V</text>
<text x="312.5" y="159.8">-&gt;</text>
<text x="317.1" y="159.8">3V3</text>
<text x="322.1" y="159.8">+</text>
<text x="325.1" y="159.8">LPF</text>
<text x="113.2" y="229.6">Voltage</text>
<text x="121.7" y="229.6">Divider</text>
<text x="129.6" y="229.6">5V</text>
<text x="133.4" y="229.6">-&gt;</text>
<text x="138" y="229.6">3V3</text>
<text x="143" y="229.6">+</text>
<text x="146.1" y="229.6">LPF</text>
</g>
<g font-size="1.8" fill="#006464">
<text x="144.7" y="22.5">+3V3</text>
<text x="144.1" y="31.3">C33</text>
<text x="144.3" y="33.9">100nF</text>
<text x="138.9" y="40">GND</text>
<text x="99.6" y="74.5">+5V</text>
<text x="72.4" y="80.9">120R</text>
<text x="72.4" y="78.3">R13</text>
<text x="112.4" y="83.4">C32</text>
<text x="72.4" y="86">C30</text>
<text x="72.4" y="88.5">10n</text>
<text x="112.5" y="86">100nF</text>
<text x="107.2" y="92.3">GND</text>
<text x="322.5" y="92.3">+3V3</text>
<text x="89.7" y="96.1">UA9637A</text>
<text x="102.5" y="100.9" transform="rotate(-90 102.5 100.9)">VCC</text>
<text x="102.8" y="96.1">U3</text>
<text x="117.4" y="99.9">R15</text>
<text x="321.9" y="101.2">C39</text>
<text x="90.7" y="102.5">IN1+</text>
<text x="90.7" y="107.5">IN1-</text>
<text x="106.2" y="105">OUT1</text>
<text x="117.6" y="102.5">1k8</text>
<text x="322.1" y="103.7">100nF</text>
<text x="90.7" y="112.6">IN2+</text>
<text x="117.4" y="110.8">R16</text>
<text x="117.6" y="112.9">1k8</text>
<text x="316.7" y="109.8">GND</text>
<text x="77.5" y="119">120R</text>
<text x="77.5" y="116.4">R14</text>
<text x="90.7" y="117.7">IN2-</text>
<text x="106.2" y="115.2">OUT2</text>
<text x="127" y="119">R17</text>
<text x="135.9" y="119">R18</text>
<text x="148.6" y="119">C35</text>
<text x="160" y="119">C36</text>
<text x="77.5" y="124.1">C31</text>
<text x="102.5" y="121.4" transform="rotate(-90 102.5 121.4)">GND</text>
<text x="127" y="121.5">3k3</text>
<text x="135.9" y="121.5">3k3</text>
<text x="148.6" y="121.5">220p</text>
<text x="160" y="121.5">220p</text>
<text x="77.5" y="126.6">10n</text>
<text x="99.6" y="129.1">GND</text>
<text x="122.4" y="127.9">GND</text>
<text x="131.3" y="127.9">GND</text>
<text x="142.7" y="127.9">GND</text>
<text x="154.2" y="127.9">GND</text>
<text x="251.5" y="141.8">R49</text>
<text x="278.6" y="138">+5V</text>
<text x="251.5" y="144.4">120R</text>
<text x="251.5" y="149.5">C44</text>
<text x="291.4" y="146.9">C47</text>
<text x="291.6" y="149.5">100nF</text>
<text x="251.5" y="152">10n</text>
<text x="286.3" y="155.8">GND</text>
<text x="268.8" y="159.6">UA9637A</text>
<text x="281.8" y="159.6">U7</text>
<text x="142.1" y="162.2">+3V3</text>
<text x="269.7" y="166">IN1+</text>
<text x="281.5" y="164.4" transform="rotate(-90 281.5 164.4)">VCC</text>
<text x="296.5" y="163.4">R51</text>
<text x="296.6" y="166">1k8</text>
<text x="141.6" y="171">C34</text>
<text x="141.7" y="173.6">100nF</text>
<text x="269.7" y="171">IN1-</text>
<text x="285.3" y="168.5">OUT1</text>
<text x="136.4" y="179.7">GND</text>
<text x="256.5" y="179.9">R50</text>
<text x="269.7" y="176.1">IN2+</text>
<text x="285.3" y="178.7">OUT2</text>
<text x="296.5" y="174.3">R52</text>
<text x="296.6" y="176.4">1k8</text>
<text x="256.5" y="182.5">120R</text>
<text x="269.7" y="181.2">IN2-</text>
<text x="281.5" y="184.9" transform="rotate(-90 281.5 184.9)">GND</text>
<text x="306.1" y="185">3k3</text>
<text x="306.1" y="182.5">R53</text>
<text x="315" y="185">3k3</text>
<text x="315" y="182.5">R54</text>
<text x="327.7" y="185">220p</text>
<text x="327.7" y="182.5">C49</text>
<text x="339.1" y="185">220p</text>
<text x="339.1" y="182.5">C50</text>
<text x="256.5" y="187.6">C45</text>
<text x="256.5" y="190.1">10n</text>
<text x="301.5" y="191.4">GND</text>
<text x="310.4" y="191.4">GND</text>
<text x="321.8" y="191.4">GND</text>
<text x="333.2" y="191.4">GND</text>
<text x="278.6" y="192.6">GND</text>
<text x="99.6" y="207.9">+5V</text>
<text x="72.4" y="214.2">120R</text>
<text x="72.4" y="211.7">R35</text>
<text x="72.4" y="219.3">C37</text>
<text x="72.4" y="221.8">10n</text>
<text x="112.4" y="216.8">C40</text>
<text x="112.5" y="219.3">100nF</text>
<text x="107.2" y="225.7">GND</text>
<text x="89.7" y="229.5">UA9637A</text>
<text x="102.8" y="229.5">U5</text>
<text x="117.4" y="233.3">R37</text>
<text x="90.7" y="235.8">IN1+</text>
<text x="102.5" y="234.2" transform="rotate(-90 102.5 234.2)">VCC</text>
<text x="106.2" y="238.4">OUT1</text>
<text x="117.6" y="235.8">1k8</text>
<text x="90.7" y="240.9">IN1-</text>
<text x="90.7" y="246">IN2+</text>
<text x="117.4" y="244.2">R38</text>
<text x="77.5" y="249.8">R36</text>
<text x="90.7" y="251.1">IN2-</text>
<text x="106.2" y="248.5">OUT2</text>
<text x="117.6" y="246.2">1k8</text>
<text x="77.5" y="252.3">120R</text>
<text x="77.5" y="257.4">C38</text>
<text x="102.5" y="254.8" transform="rotate(-90 102.5 254.8)">GND</text>
<text x="127" y="254.9">3k3</text>
<text x="127" y="252.3">R39</text>
<text x="135.9" y="254.9">3k3</text>
<text x="135.9" y="252.3">R40</text>
<text x="148.6" y="254.9">220p</text>
<text x="148.6" y="252.3">C42</text>
<text x="160" y="254.9">220p</text>
<text x="160" y="252.3">C43</text>
<text x="77.5" y="259.9">10n</text>
<text x="99.6" y="262.5">GND</text>
<text x="122.4" y="261.2">GND</text>
<text x="131.3" y="261.2">GND</text>
<text x="142.7" y="261.2">GND</text>
<text x="154.2" y="261.2">GND</text>
</g>
<g font-size="1.8" fill="#939391">
<text x="97" y="28.8">ACS37800KMACTR-030B3-SPI</text>
<text x="110.1" y="26.3">IC2</text>
<text x="97" y="33.9">IP+_1</text>
<text x="122" y="33.9">VINP</text>
<text x="97" y="36.4">IP+_2</text>
<text x="97" y="39">IP+_3</text>
<text x="97" y="41.5">IP+_4</text>
<text x="121.9" y="36.4">VINN</text>
<text x="122.4" y="39">GND</text>
<text x="122.7" y="41.5">VCC</text>
<text x="97" y="44">IP-_1</text>
<text x="97" y="46.6">IP-_2</text>
<text x="114.7" y="46.6">SCL_/_SCLK</text>
<text x="114.9" y="44">SDA_/_MISO</text>
<text x="97" y="49.1">IP-_3</text>
<text x="97" y="51.7">IP-_4</text>
<text x="113" y="49.1">DIO_0_/_MOSI</text>
<text x="115.2" y="51.7">DIO_1_/_CS</text>
<text x="274.8" y="98.7">ACS37800KMACTR-030B3-SPI</text>
<text x="287.9" y="96.1">IC4</text>
<text x="274.8" y="103.7">IP+_1</text>
<text x="274.8" y="106.3">IP+_2</text>
<text x="299.7" y="106.3">VINN</text>
<text x="299.8" y="103.7">VINP</text>
<text x="274.8" y="108.8">IP+_3</text>
<text x="274.8" y="111.4">IP+_4</text>
<text x="274.8" y="113.9">IP-_1</text>
<text x="292.7" y="113.9">SDA_/_MISO</text>
<text x="300.2" y="108.8">GND</text>
<text x="300.5" y="111.4">VCC</text>
<text x="274.8" y="116.4">IP-_2</text>
<text x="274.8" y="119">IP-_3</text>
<text x="290.8" y="119">DIO_0_/_MOSI</text>
<text x="292.5" y="116.4">SCL_/_SCLK</text>
<text x="274.8" y="121.5">IP-_4</text>
<text x="293" y="121.5">DIO_1_/_CS</text>
<text x="107.6" y="166">IC3</text>
<text x="94.5" y="168.5">ACS37800KMACTR-030B3-SPI</text>
<text x="94.5" y="173.6">IP+_1</text>
<text x="119.5" y="173.6">VINP</text>
<text x="94.5" y="176.1">IP+_2</text>
<text x="94.5" y="178.7">IP+_3</text>
<text x="119.4" y="176.1">VINN</text>
<text x="119.9" y="178.7">GND</text>
<text x="94.5" y="181.2">IP+_4</text>
<text x="94.5" y="183.7">IP-_1</text>
<text x="112.3" y="183.7">SDA_/_MISO</text>
<text x="120.1" y="181.2">VCC</text>
<text x="94.5" y="186.3">IP-_2</text>
<text x="94.5" y="188.8">IP-_3</text>
<text x="94.5" y="191.4">IP-_4</text>
<text x="110.5" y="188.8">DIO_0_/_MOSI</text>
<text x="112.2" y="186.3">SCL_/_SCLK</text>
<text x="112.6" y="191.4">DIO_1_/_CS</text>
</g>
<g font-size="1.8" fill="#a5a4a2">
<text x="93.3" y="32.8">1</text>
<text x="93.3" y="35.3">2</text>
<text x="128.2" y="32.8">16</text>
<text x="128.2" y="35.3">15</text>
<text x="93.3" y="37.8">3</text>
<text x="93.3" y="40.4">4</text>
<text x="128.2" y="37.8">14</text>
<text x="128.2" y="40.4">13</text>
<text x="93.3" y="42.9">5</text>
<text x="93.3" y="45.5">6</text>
<text x="128.2" y="42.9">12</text>
<text x="128.2" y="45.5">11</text>
<text x="93.3" y="48">7</text>
<text x="93.3" y="50.5">8</text>
<text x="128.2" y="48">10</text>
<text x="128.8" y="50.5">9</text>
<text x="271.1" y="102.6">1</text>
<text x="271.1" y="105.2">2</text>
<text x="271.1" y="107.7">3</text>
<text x="306" y="102.6">16</text>
<text x="306" y="105.2">15</text>
<text x="306" y="107.7">14</text>
<text x="271.1" y="110.2">4</text>
<text x="271.1" y="112.8">5</text>
<text x="306" y="110.2">13</text>
<text x="306" y="112.8">12</text>
<text x="271.1" y="115.3">6</text>
<text x="271.1" y="117.9">7</text>
<text x="306" y="115.3">11</text>
<text x="306" y="117.9">10</text>
<text x="271.1" y="120.4">8</text>
<text x="306.6" y="120.4">9</text>
<text x="90.7" y="172.5">1</text>
<text x="125.7" y="172.5">16</text>
<text x="90.7" y="175">2</text>
<text x="90.7" y="177.5">3</text>
<text x="125.7" y="175">15</text>
<text x="125.7" y="177.5">14</text>
<text x="90.7" y="180.1">4</text>
<text x="90.7" y="182.6">5</text>
<text x="90.7" y="185.2">6</text>
<text x="125.7" y="180.1">13</text>
<text x="125.7" y="182.6">12</text>
<text x="125.7" y="185.2">11</text>
<text x="90.7" y="187.7">7</text>
<text x="90.7" y="190.2">8</text>
<text x="125.7" y="187.7">10</text>
<text x="126.3" y="190.2">9</text>
</g>
<g font-size="1.8" fill="#725600">
<text x="69.5" y="37.7">DC_1_IN</text>
<text x="67.8" y="47.9">DC_1_OUT</text>
<text x="137.4" y="46.6">SPI4_SCK</text>
<text x="137.4" y="44">SPI4_MISO</text>
<text x="137.4" y="49.1">SPI4_MOSI</text>
<text x="137.4" y="51.7">SPI4_CSS_X</text>
<text x="49.2" y="74.5">M1_A+</text>
<text x="49.2" y="92.3">M1_A-</text>
<text x="170.4" y="105">M1_A</text>
<text x="247.3" y="107.5">DC_3_IN</text>
<text x="49" y="112.6">M1_B+</text>
<text x="170.4" y="115.2">M1_B</text>
<text x="245.6" y="117.7">DC_3_OUT</text>
<text x="315.2" y="121.5">SPI4_CSS_Y2</text>
<text x="49" y="130.4">M1_B-</text>
<text x="228.3" y="138">M3_A+</text>
<text x="228.3" y="155.8">M3_A-</text>
<text x="349.4" y="168.5">M3_A</text>
<text x="66.9" y="177.4">DC_2_IN</text>
<text x="228.1" y="176.1">M3_B+</text>
<text x="349.4" y="178.7">M3_B</text>
<text x="65.2" y="187.6">DC_2_OUT</text>
<text x="134.8" y="191.4">SPI4_CSS_Y1</text>
<text x="228.1" y="193.9">M3_B-</text>
<text x="49.2" y="207.9">M2_A+</text>
<text x="49.2" y="225.7">M2_A-</text>
<text x="170.4" y="238.4">M2_A</text>
<text x="49" y="246">M2_B+</text>
<text x="170.4" y="248.5">M2_B</text>
<text x="49" y="263.8">M2_B-</text>
</g>
<g font-size="1.8" fill="#a90000">
<text x="101.3" y="96" transform="rotate(-90 101.3 96)">1</text>
<text x="88.2" y="101.3">8</text>
<text x="88.2" y="106.4">7</text>
<text x="112.3" y="103.9">2</text>
<text x="88.2" y="111.5">6</text>
<text x="88.2" y="116.6">5</text>
<text x="112.3" y="114">3</text>
<text x="101.3" y="123.9" transform="rotate(-90 101.3 123.9)">4</text>
<text x="280.4" y="159.5" transform="rotate(-90 280.4 159.5)">1</text>
<text x="267.3" y="164.8">8</text>
<text x="291.4" y="167.4">2</text>
<text x="267.3" y="169.9">7</text>
<text x="267.3" y="175">6</text>
<text x="291.4" y="177.5">3</text>
<text x="267.3" y="180.1">5</text>
<text x="280.4" y="187.4" transform="rotate(-90 280.4 187.4)">4</text>
<text x="101.3" y="229.3" transform="rotate(-90 101.3 229.3)">1</text>
<text x="88.2" y="234.7">8</text>
<text x="88.2" y="239.8">7</text>
<text x="112.3" y="237.2">2</text>
<text x="88.2" y="244.9">6</text>
<text x="88.2" y="249.9">5</text>
<text x="112.3" y="247.4">3</text>
<text x="101.3" y="257.2" transform="rotate(-90 101.3 257.2)">4</text>
</g>
<g font-size="1.8" fill="#0f0f0f">
<text x="313.8" y="112.7">SPI4_MISO</text>
<text x="313.8" y="117.8">SPI4_MOSI</text>
<text x="314.6" y="115.2">SPI4_SCK</text>
<text x="133.4" y="182.5">SPI4_MISO</text>
<text x="134.3" y="185.1">SPI4_SCK</text>
<text x="133.4" y="187.6">SPI4_MOSI</text>
</g>
</svg>
